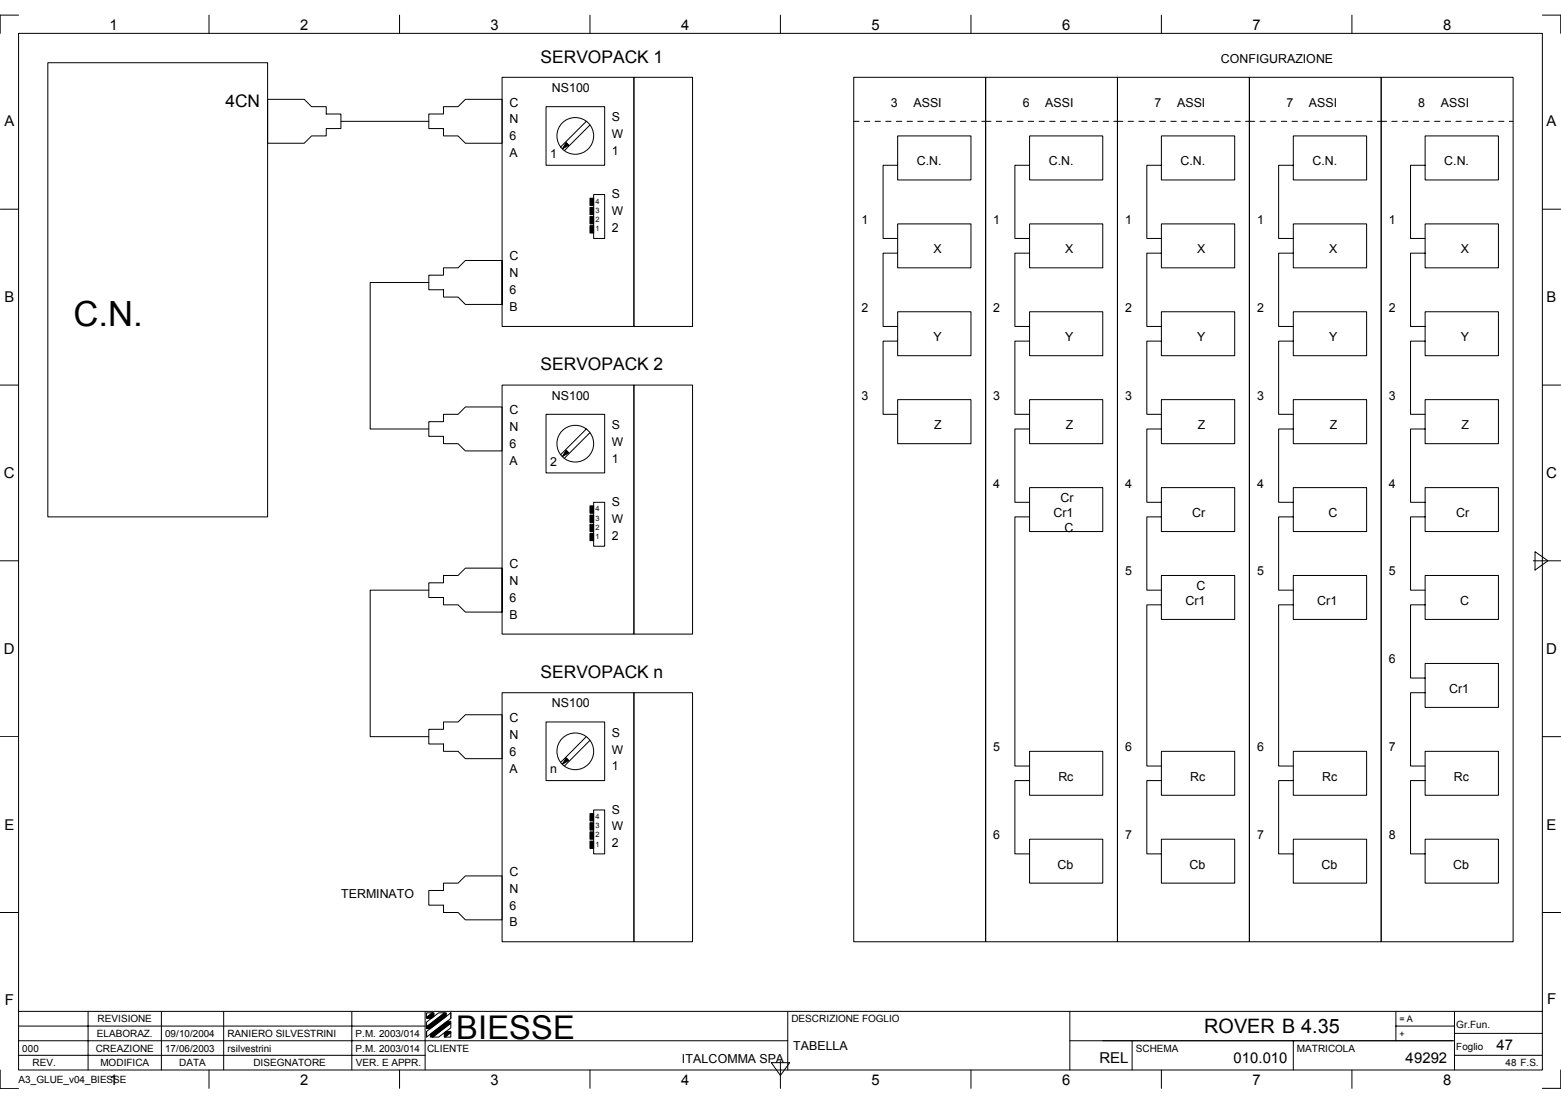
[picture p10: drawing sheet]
<svg xmlns="http://www.w3.org/2000/svg" width="297mm" height="210mm" viewBox="0 0 297 210" stroke-linecap="round" stroke-linejoin="round" font-family="sans-serif">
<g fill="none" stroke="#000" stroke-width=".19">
<path d="M3.5 6.3h290v197.3h-290zM3.5 2.9h-3.5v3.4M9.1 11.9h41.8v86.5h-41.8zM39.8 2.9v3.4M50.9 18.9h7l1.4 1.4h2.8v1.4h2.8v2.8h-2.8v1.4h-2.8l-1.4 1.4h-7zM76 2.9v3.4M95.5 14.7h25.1v47.4h-25.1zM112.3 2.9v3.4M120.6 14.7h11.2v47.4h-11.2zM148.5 2.9v3.4M162.5 14.7h25.1v164.5h-25.1zM184.8 2.9v3.4"/>
<path d="M187.6 14.7h25v164.5h-25zM212.6 14.7h25.1v164.5h-25.1zM221 2.9v3.4M237.7 14.7h25.1v164.5h-25.1zM257.3 2.9v3.4M262.8 14.7h25.1v164.5h-25.1zM293.5 2.9h3.5v3.4M0 39.8h3.5M64.9 23.1h16.7M81.6 21.7h2.8v-1.4h2.8l1.4-1.4h6.9v8.4h-6.9l-1.4-1.4h-2.8v-1.4h-2.8zM103.9 20.3h11.2v11.2h-11.2zM108 27.3l-1 1"/>
<path d="M111.6 23.1l-4.9 4.9M112.3 23.8l-4.9 4.9M113 37h2.1v8.4h-2.1zM170.8 25.9h14v8.3h-14zM170.8 31.5h-2.8v13.9h2.8M195.9 25.9h13.9v8.3h-13.9zM195.9 31.5h-2.8v13.9h2.8M221 25.9h13.9v8.3h-13.9zM221 31.5h-2.8v13.9h2.8M246.1 31.5h-2.8v13.9h2.8M246.1 25.9h14v8.3h-14zM271.2 25.9h13.9v8.3h-13.9z"/>
<path d="M271.2 31.5h-2.8v13.9h2.8M293.5 39.8h3.5M81.6 53.8h-11.2v27.8h11.2M81.6 52.4h2.8v-1.4h2.8l1.4-1.4h6.9v8.3h-6.9l-1.4-1.4h-2.8v-1.4h-2.8zM170.8 42.6h14v8.4h-14zM170.8 59.3h14v8.4h-14zM170.8 48.2h-2.8v13.9h2.8M195.9 42.6h13.9v8.4h-13.9zM195.9 59.3h13.9v8.4h-13.9zM195.9 48.2h-2.8v13.9h2.8M221 42.6h13.9v8.4h-13.9zM221 59.3h13.9v8.4h-13.9z"/>
<path d="M221 48.2h-2.8v13.9h2.8M246.1 48.2h-2.8v13.9h2.8M246.1 42.6h14v8.4h-14zM246.1 59.3h14v8.4h-14zM271.2 42.6h13.9v8.4h-13.9zM271.2 59.3h13.9v8.4h-13.9zM271.2 48.2h-2.8v13.9h2.8M0 73.3h3.5M95.5 73.3h25.1v47.4h-25.1zM103.9 78.8h11.2v11.2h-11.2zM120.6 73.3h11.2v47.4h-11.2zM170.8 76.1h14v8.3h-14z"/>
<path d="M170.8 64.9h-2.8v13.9h2.8M195.9 76.1h13.9v8.3h-13.9zM195.9 64.9h-2.8v13.9h2.8M221 76.1h13.9v8.3h-13.9zM221 64.9h-2.8v13.9h2.8M246.1 64.9h-2.8v13.9h2.8M246.1 76.1h14v8.3h-14zM271.2 76.1h13.9v8.3h-13.9zM271.2 64.9h-2.8v13.9h2.8M293.5 73.3h3.5M81.6 80.2h2.8v-1.4h2.8l1.4-1.4h6.9v8.4h-6.9l-1.4-1.4h-2.8v-1.4h-2.8zM108 85.9l-1 1"/>
<path d="M111.6 81.6l-4.9 4.9M112.3 82.3l-4.9 4.9M113 95.6h2.1v8.3h-2.1zM195.9 92.8h13.9v8.4h-13.9zM195.9 81.6h-2.8v14h2.8M195.9 98.4h-2.8v47.4h2.8M221 92.8h13.9v8.4h-13.9zM221 81.6h-2.8v14h2.8M221 98.4h-2.8v13.9h2.8M246.1 81.6h-2.8v14h2.8M246.1 98.4h-2.8v13.9h2.8M246.1 92.8h14v8.4h-14z"/>
<path d="M271.2 92.8h13.9v8.4h-13.9zM271.2 81.6h-2.8v14h2.8M271.2 98.4h-2.8v13.9h2.8M0 106.7h3.5M81.6 112.3h-11.2v27.9h11.2M81.6 110.9h2.8v-1.4h2.8l1.4-1.4h6.9v8.4h-6.9l-1.4-1.4h-2.8v-1.4h-2.8zM221 109.5h13.9v8.4h-13.9zM221 115.1h-2.8v30.7h2.8M246.1 115.1h-2.8v30.7h2.8M246.1 109.5h14v8.4h-14zM271.2 109.5h13.9v8.4h-13.9zM271.2 115.1h-2.8v13.9h2.8"/>
<path d="M291.8 106.7h5.2M292.1 105l2.5 1.7-2.5 1.8zM81.6 138.8h2.8v-1.4h2.8l1.4-1.4h6.9v8.4h-6.9l-1.4-1.4h-2.8v-1.4h-2.8zM95.5 131.8h25.1v47.4h-25.1zM103.9 137.4h11.2v11.1h-11.2zM120.6 131.8h11.2v47.4h-11.2zM271.2 126.3h13.9v8.3h-13.9zM271.2 131.8h-2.8v14h2.8M0 140.2h3.5M108 144.4l-1 1M111.6 140.2l-4.9 4.9M112.3 140.9l-4.9 4.9"/>
<path d="M113 154.1h2.1v8.4h-2.1zM195.9 143h13.9v8.3h-13.9zM195.9 159.7h13.9v8.4h-13.9zM195.9 148.5h-2.8v14h2.8M221 143h13.9v8.3h-13.9zM221 159.7h13.9v8.4h-13.9zM221 148.5h-2.8v14h2.8M246.1 148.5h-2.8v14h2.8M246.1 143h14v8.3h-14zM246.1 159.7h14v8.4h-14zM271.2 143h13.9v8.3h-13.9zM271.2 159.7h13.9v8.4h-13.9z"/>
<path d="M271.2 148.5h-2.8v14h2.8M293.5 140.2h3.5M0 173.7h3.5M81.6 169.5h2.8v-1.4h2.8l1.4-1.4h6.9v8.3h-6.9l-1.4-1.3h-2.8v-1.4h-2.8zM293.5 173.7h3.5M3.5 192.5h290M3.5 198.1h146.4M3.5 195.3h77.4M16.8 192.5v11.1M30.7 192.5v11.1M42.6 192.5v11.1M66.9 192.5v11.1"/>
<path d="M80.9 192.5v11.1M81.2 196.3l4.6-3.6v1.1l-4.6 3.6zM81.2 194.5l2.3-1.8h1.1l-3.4 2.7zM81.2 192.7h1.1l-1.1 .9zM81.2 195.4v.3M81.2 196.3v1M82.3 197.4l3.5-2.7v.9l-2.3 1.8zM84.7 197.4l1.1-.9v.9zM85.8 192.7v1.1M149.9 192.5v11.1M203.6 198.1h73.2M203.6 192.5v11.1"/>
<path d="M215.4 198.1v5.5M246.1 198.1v5.5M265.6 195.3h11.2M265.6 192.5v5.6M276.8 192.5v11.1M276.8 196.7h16.7M0 203.6v3.5h3.5M3.5 200.8h77.4M39.8 203.6v3.5M76 203.6v3.5M112.3 203.6v3.5M146.8 202.2h3.5l-1.8 2.5z"/>
<path d="M148.5 201.9v5.2M184.8 203.6v3.5M221 203.6v3.5M257.3 203.6v3.5M276.8 200.8h16.7M297 203.6v3.5h-3.5"/>
<circle cx="109.5" cy="25.9" r="3.5"/>
<circle cx="109.5" cy="84.4" r="3.5"/>
<circle cx="109.5" cy="143" r="3.5"/>
</g>
<g fill="#000" stroke="#000" stroke-width=".19">
<path d="M107.7 27.1l.5 .5-1.2 .7z" fill-rule="evenodd"/>
<path d="M112.3 37.7h.7v1.4h-.7z" fill-rule="evenodd"/>
<path d="M112.3 39.5h.7v1.4h-.7z" fill-rule="evenodd"/>
<path d="M112.3 41.2h.7v1.4h-.7z" fill-rule="evenodd"/>
<path d="M112.3 42.9h.7v1.4h-.7z" fill-rule="evenodd"/>
<path d="M107.7 85.7l.5 .5-1.2 .7z" fill-rule="evenodd"/>
<path d="M112.3 96.3h.7v1.4h-.7z" fill-rule="evenodd"/>
<path d="M112.3 98h.7v1.4h-.7z" fill-rule="evenodd"/>
<path d="M112.3 99.8h.7v1.4h-.7z" fill-rule="evenodd"/>
<path d="M112.3 101.5h.7v1.4h-.7z" fill-rule="evenodd"/>
<path d="M107.7 144.2l.5 .5-1.2 .7z" fill-rule="evenodd"/>
<path d="M112.3 154.8h.7v1.4h-.7z" fill-rule="evenodd"/>
<path d="M112.3 156.6h.7v1.4h-.7z" fill-rule="evenodd"/>
<path d="M112.3 158.3h.7v1.4h-.7z" fill-rule="evenodd"/>
<path d="M112.3 160.1h.7v1.4h-.7z" fill-rule="evenodd"/>
<path d="M81.2 193.6l1.1-.9h.3v.7l-.5 .4h-.9z" fill-rule="evenodd"/>
<path d="M81.9 196.8l3.2-2.4h.7v.3l-3.5 2.7h-.4z" fill-rule="evenodd"/>
<path d="M81.2 195.4l3.4-2.7h.3v.7l-3 2.3h-.7z" fill-rule="evenodd"/>
<path d="M84.5 196.6l.4-.3h.9v.2l-1.1 .9h-.2z" fill-rule="evenodd"/>
</g>
<path d="M162.5 23.1h25.1M187.6 23.1h25M212.6 23.1h25.1M237.7 23.1h25.1M262.8 23.1h25.1" fill="none" stroke="#000" stroke-width=".19" stroke-dasharray="1 1 1 1 1 1 1 1"/>
<text font-size="6.6" x="14" y="62.1">C.N.</text>
<text font-size="6.2" x="86.8" y="197.7">BIESSE</text>
<text font-size="3.8" x="229.2" y="196.7">ROVER B 4.35</text>
<g font-size="3.3">
<text x="102.8" y="11.9">SERVOPACK 1</text>
<text x="42.9" y="20.3">4CN</text>
<text x="102.8" y="70.5">SERVOPACK 2</text>
<text x="102.8" y="129">SERVOPACK n</text>
</g>
<g font-size="2.9">
<text x=".8" y="91">C</text>
<text x="294.2" y="91">C</text>
<text x=".8" y="124.4">D</text>
<text x="294.2" y="124.4">D</text>
<text x=".9" y="191.3">F</text>
<text x="294.4" y="191">F</text>
<text x="209.2" y="202.2">REL</text>
</g>
<g font-size="2.8">
<text x="20.9" y="5.7">1</text>
<text x="57.1" y="5.7">2</text>
<text x="93.4" y="5.7">3</text>
<text x="129.6" y="5.7">4</text>
<text x="165.8" y="5.7">5</text>
<text x="202.1" y="5.7">6</text>
<text x="238.3" y="5.7">7</text>
<text x="274.6" y="5.7">8</text>
<text x=".8" y="24.1">A</text>
<text x="294.3" y="24.1">A</text>
<text x=".8" y="57.5">B</text>
<text x="294.3" y="57.5">B</text>
<text x=".8" y="157.9">E</text>
<text x="294.3" y="157.9">E</text>
<text x="234.7" y="202.2">010.010</text>
<text x="267.5" y="202.2">49292</text>
<text x="284.8" y="199.8">47</text>
<text x="20.9" y="206.5">1</text>
<text x="57.1" y="206.5">2</text>
<text x="93.4" y="206.5">3</text>
<text x="129.6" y="206.5">4</text>
<text x="165.8" y="206.5">5</text>
<text x="202.1" y="206.5">6</text>
<text x="238.3" y="206.5">7</text>
<text x="274.6" y="206.5">8</text>
</g>
<g font-size="2.4">
<text x="232.3" y="11.9">CONFIGURAZIONE</text>
<text x="105" y="17.5">NS100</text>
<text x="96.9" y="20.3">C</text>
<text x="96.9" y="23.5">N</text>
<text x="169.5" y="20.3">3</text>
<text x="173.8" y="20.3">ASSI</text>
<text x="194.6" y="20.3">6</text>
<text x="198.9" y="20.3">ASSI</text>
<text x="219.7" y="20.3">7</text>
<text x="224" y="20.3">ASSI</text>
<text x="244.8" y="20.3">7</text>
<text x="249.1" y="20.3">ASSI</text>
<text x="269.9" y="20.3">8</text>
<text x="274.2" y="20.3">ASSI</text>
<text x="96.9" y="26.7">6</text>
<text x="116.5" y="29.5">1</text>
<text x="104.7" y="30.1">1</text>
<text x="174.5" y="31.5">C.N.</text>
<text x="199.6" y="31.5">C.N.</text>
<text x="224.6" y="31.5">C.N.</text>
<text x="249.7" y="31.5">C.N.</text>
<text x="274.8" y="31.5">C.N.</text>
<text x="116.5" y="44.1">2</text>
<text x="163.9" y="42.6">1</text>
<text x="189" y="42.6">1</text>
<text x="214.1" y="42.6">1</text>
<text x="239.2" y="42.6">1</text>
<text x="264.3" y="42.6">1</text>
<text x="96.9" y="49.6">C</text>
<text x="96.9" y="52.8">N</text>
<text x="96.9" y="56">6</text>
<text x="163.9" y="59.3">2</text>
<text x="189" y="59.3">2</text>
<text x="214.1" y="59.3">2</text>
<text x="239.2" y="59.3">2</text>
<text x="264.3" y="59.3">2</text>
<text x="177.6" y="64.9">Y</text>
<text x="202.7" y="64.9">Y</text>
<text x="227.8" y="64.9">Y</text>
<text x="252.9" y="64.9">Y</text>
<text x="278" y="64.9">Y</text>
<text x="105" y="76.1">NS100</text>
<text x="163.9" y="76.1">3</text>
<text x="189" y="76.1">3</text>
<text x="214.1" y="76.1">3</text>
<text x="239.2" y="76.1">3</text>
<text x="264.3" y="76.1">3</text>
<text x="96.9" y="78.8">C</text>
<text x="96.9" y="82.1">N</text>
<text x="177.7" y="81.6">Z</text>
<text x="202.8" y="81.6">Z</text>
<text x="227.9" y="81.6">Z</text>
<text x="253" y="81.6">Z</text>
<text x="278.1" y="81.6">Z</text>
<text x="96.9" y="85.3">6</text>
<text x="104.7" y="88.6">2</text>
<text x="116.5" y="88.1">1</text>
<text x="189" y="92.8">4</text>
<text x="201.8" y="95.6">Cr</text>
<text x="214.1" y="92.8">4</text>
<text x="239.2" y="92.8">4</text>
<text x="264.3" y="92.8">4</text>
<text x="200.5" y="98.4">Cr1</text>
<text x="202.6" y="101.2">C</text>
<text x="226.9" y="98.4">Cr</text>
<text x="252.8" y="98.4">C</text>
<text x="277.1" y="98.4">Cr</text>
<text x="116.5" y="102.7">2</text>
<text x="96.9" y="108.1">C</text>
<text x="96.9" y="111.3">N</text>
<text x="214.1" y="109.5">5</text>
<text x="227.7" y="112.3">C</text>
<text x="239.2" y="109.5">5</text>
<text x="264.3" y="109.5">5</text>
<text x="96.9" y="114.5">6</text>
<text x="225.6" y="115.1">Cr1</text>
<text x="250.7" y="115.1">Cr1</text>
<text x="277.9" y="115.1">C</text>
<text x="264.3" y="126.3">6</text>
<text x="275.8" y="131.8">Cr1</text>
<text x="96.9" y="137.4">C</text>
<text x="105" y="134.6">NS100</text>
<text x="96.9" y="140.6">N</text>
<text x="96.9" y="143.8">6</text>
<text x="189" y="143">5</text>
<text x="214.1" y="143">6</text>
<text x="239.2" y="143">6</text>
<text x="264.3" y="143">7</text>
<text x="104.7" y="147.2">n</text>
<text x="116.5" y="146.6">1</text>
<text x="201.4" y="148.5">Rc</text>
<text x="226.5" y="148.5">Rc</text>
<text x="251.6" y="148.5">Rc</text>
<text x="276.7" y="148.5">Rc</text>
<text x="116.5" y="161.2">2</text>
<text x="189" y="159.7">6</text>
<text x="214.1" y="159.7">7</text>
<text x="239.2" y="159.7">7</text>
<text x="264.3" y="159.7">8</text>
<text x="96.9" y="166.7">C</text>
<text x="201.2" y="165.3">Cb</text>
<text x="226.4" y="165.3">Cb</text>
<text x="251.4" y="165.3">Cb</text>
<text x="276.5" y="165.3">Cb</text>
<text x="64.9" y="170.9">TERMINATO</text>
<text x="96.9" y="169.9">N</text>
<text x="96.9" y="173.1">6</text>
<text x="129.8" y="202.2">ITALCOMMA SPA</text>
<text x="150.9" y="199.7">TABELLA</text>
</g>
<g font-size="2.3">
<text x="116.5" y="23.1">S</text>
<text x="96.9" y="29.9">A</text>
<text x="116.5" y="26.3">W</text>
<text x="116.5" y="37.7">S</text>
<text x="116.5" y="40.9">W</text>
<text x="177.6" y="48.2">X</text>
<text x="202.7" y="48.2">X</text>
<text x="227.8" y="48.2">X</text>
<text x="252.9" y="48.2">X</text>
<text x="278" y="48.2">X</text>
<text x="96.9" y="59.2">B</text>
<text x="116.5" y="81.6">S</text>
<text x="96.9" y="88.5">A</text>
<text x="116.5" y="84.8">W</text>
<text x="116.5" y="96.3">S</text>
<text x="116.5" y="99.5">W</text>
<text x="96.9" y="117.8">B</text>
<text x="116.5" y="140.2">S</text>
<text x="116.5" y="143.4">W</text>
<text x="96.9" y="147">A</text>
<text x="116.5" y="154.8">S</text>
<text x="116.5" y="158">W</text>
<text x="96.9" y="176.3">B</text>
</g>
<g font-size="1.9">
<text x="18.4" y="197.4">ELABORAZ.</text>
<text x="18.6" y="194.6">REVISIONE</text>
<text x="31.4" y="197.4">09/10/2004</text>
<text x="43.3" y="197.4">RANIERO SILVESTRINI</text>
<text x="67.6" y="197.4">P.M. 2003/014</text>
<text x="150.6" y="194.6">DESCRIZIONE FOGLIO</text>
<text x="277.1" y="195.6">Gr.Fun.</text>
<text x="4.2" y="200.1">000</text>
<text x="6.2" y="202.9">REV.</text>
<text x="18.2" y="200.1">CREAZIONE</text>
<text x="19.1" y="202.9">MODIFICA</text>
<text x="31.4" y="200.1">17/06/2003</text>
<text x="34.1" y="202.9">DATA</text>
<text x="43.3" y="200.1">rsilvestrini</text>
<text x="48.2" y="202.9">DISEGNATORE</text>
<text x="67.6" y="200.1">P.M. 2003/014</text>
<text x="67.7" y="202.9">VER. E APPR.</text>
<text x="81.3" y="200.1">CLIENTE</text>
<text x="216.1" y="200.1">SCHEMA</text>
<text x="246.8" y="200.1">MATRICOLA</text>
<text x="277.1" y="199.8">Foglio</text>
<text x="286.5" y="202.9">48 F.S.</text>
<text x="3.5" y="206.1">A3_GLUE_v04_BIESSE</text>
</g>
<g font-size="1.7">
<text x="266.3" y="194.6">= A</text>
<text x="266.3" y="197.4">+</text>
</g>
<g font-size="1.4">
<text x="113.3" y="38.8">4</text>
<text x="113.3" y="40.5">3</text>
<text x="113.3" y="42.2">2</text>
<text x="113.3" y="44">1</text>
<text x="113.3" y="97.3">4</text>
<text x="113.3" y="99.1">3</text>
<text x="113.3" y="100.8">2</text>
<text x="113.3" y="102.6">1</text>
<text x="113.3" y="155.9">4</text>
<text x="113.3" y="157.6">3</text>
<text x="113.3" y="159.4">2</text>
<text x="113.3" y="161.1">1</text>
</g>
</svg>
